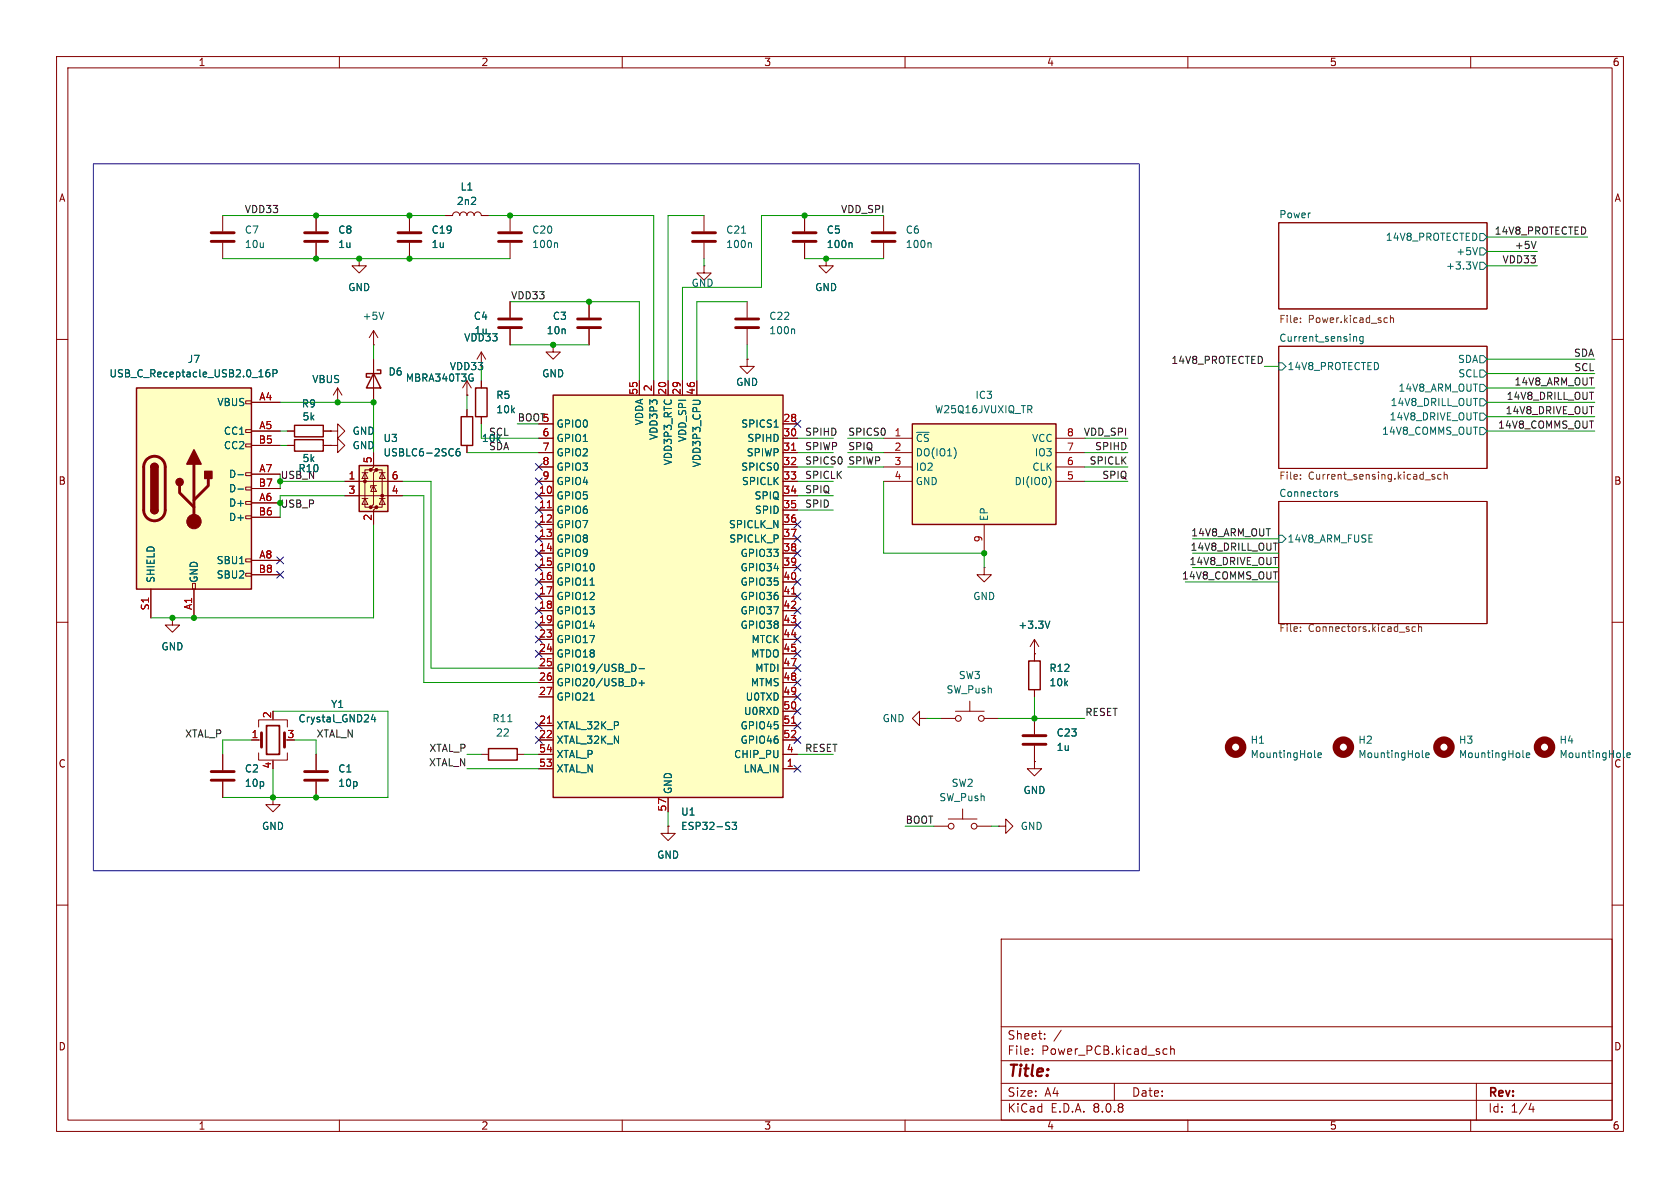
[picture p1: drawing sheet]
<svg xmlns="http://www.w3.org/2000/svg" width="297mm" height="210mm" viewBox="0 0 297 210" stroke-linecap="round" stroke-linejoin="round" font-family="sans-serif">
<g fill="none" stroke="#840000" stroke-width=".18">
<path d="M10 10h277v190h-277zM12 12h273v186h-273zM60 10v2M110 10v2M160 10v2M210 10v2M260 10v2M226.1 39.4h36.8v15.2h-36.8zM10 60h2M226.1 61.2h36.8v21.6h-36.8zM285 60h2M226.1 88.6h36.8v21.6h-36.8z"/>
<path d="M10 110h2M285 110h2M10 160h2M177 166h108v32h-108zM285 160h2M60 198v2M110 198v2M160 198v2M177 194.5h108M177 191.5h108M177 187.5h108M177 181.5h108"/>
<path d="M182.5 186.3v.1M182.5 185.5v.1M184.7 183.6v.1M184.7 182.8v.1M187.6 182.1l-1.3 2M197 191.5v3M205.9 185.4l.4 .1M206.3 186.3l-.4 .1M207 185.5l.2-.1 .3 .1 .1 .9M207 184.9v1.5M210 198v2M260 198v2"/>
<path d="M261 191.5v6.5M270.7 195l-.4 1.1h.9M271 195.6v1"/>
</g>
<g fill="none" stroke="#006464" stroke-width=".18">
<path d="M239.5 59.5l.3 .2v.6M241 59.6l-.4-.1-.2 .2 .1 .6h.5M241 59.5v1l-.3 .3-.3-.1M261.2 43.8l-.4 1.2M261.2 46.3l-.4 1.3M261.6 41.3h.7l.6 .6-.6 .6h-.7zM261.6 43.8h.7l.6 .7-.6 .6h-.7zM261.6 46.4h.7l.6 .6-.6 .6h-.7zM226.1 64.1h.6l.6 .7-.6 .6h-.6zM260.5 70.4h.7M261.6 62.9h.7l.6 .6-.6 .6h-.7zM261.6 65.4h.7l.6 .6-.6 .7h-.7z"/>
<path d="M261.6 67.9h.7l.6 .7-.6 .6h-.7zM261.6 70.5h.7l.6 .6-.6 .7h-.7zM261.6 73h.7l.6 .7-.6 .6h-.7zM261.6 75.6h.7l.6 .6-.6 .6h-.7zM226.1 94.6h.6l.6 .7-.6 .6h-.6zM236.4 87l-.3-.1-.1 .2v.2l.4 .1v.3h-.4"/>
</g>
<g fill="none" stroke="#725600" stroke-width=".18">
<path d="M229.9 56.2v.2M229.9 56.9v.1M245.1 56.2h.2M245.3 57h-.2M245.8 55.8v1.2M245.8 56.3l.2-.1h.3l.1 .8M229.9 83.9v.1M229.9 84.6v.1M253.6 83.9h-.3l-.2 .1 .1 .2 .4 .1v.4h-.5M254.8 83.9h-.4l-.2 .2 .1 .6h.5M255.3 84l.2-.1h.3l.1 .8M255.3 83.4v1.3"/>
<path d="M229.9 111.5v.1M229.9 110.8v.2M250.2 110.8h-.3l-.3 .2 .1 .6h.5M250.8 110.9l.2-.1h.3v.8M250.8 110.4v1.2"/>
</g>
<path d="M63.5 82.3h5.1v8.1h-5.1z" fill="#ffffc2"/>
<g fill="#840000" stroke="#840000" stroke-width=".18">
<circle cx="64.5" cy="85.1" r=".25"/>
<circle cx="65.5" cy="89.7" r=".25"/>
<circle cx="65.5" cy="83.1" r=".25"/>
<circle cx="66.5" cy="89.7" r=".25"/>
<circle cx="66.5" cy="83.1" r=".25"/>
<circle cx="67.6" cy="87.6" r=".25"/>
</g>
<g fill="none" stroke="#840000" stroke-width=".18">
<path d="M78.7 38.1h1.3a.64 .64 0 0 1 .6-.6 .64 .64 0 0 1 .7 .6 .64 .64 0 0 1 .6-.6 .64 .64 0 0 1 .6 .6 .64 .64 0 0 1 .7-.6 .64 .64 0 0 1 .6 .6 .64 .64 0 0 1 .7-.6 .64 .64 0 0 1 .6 .6h1.3M90.2 38.1v2.8M90.2 42.9v2.8M90.2 53.3v2.8M90.2 58.2v2.8M61 87.6h10.1M61 85.1h10.1M64 88.1h1M64 83.6h1M64.5 83.6l.5 1h-1zM64.5 88.1l.5 1.1h-1zM65.5 83.1h-1v6.6h1"/>
<path d="M66 85.9l.5 1h-1zM66 80v2.6l-.5 .5h1l-.5 .5v5.6l-.5 .5h1l-.5 .5v2.5M66.5 85.9h-1v.3M66.5 83.1h1.1v6.6h-1.1M67.1 88.1h1M67.1 83.6h1M67.6 88.1l.5 1.1h-1zM67.6 83.6l.5 1h-1zM174 100.3v1.3h1.3l-1.3 1.3-1.3-1.3h1.3M174 100.3h.1M182.9 115.6h.1M182.9 113v3.8"/>
<path d="M182.9 113l-.8 1.3M182.9 113l.7 1.3M166.4 127h2.5M168.9 125.7h5.1M171.4 124v1.7M174 127h2.5M182.9 134.6v1.3h1.2l-1.2 1.3-1.3-1.3h1.3M182.9 134.6h.1M182.9 121.9v1.3M182.9 127v2.8M182.9 131.8v2.8"/>
<circle cx="169.4" cy="127" r=".51"/>
<circle cx="173.5" cy="127" r=".51"/>
</g>
<path d="M63.5 82.3h5.1v8.1h-5.1zM181.9 116.8h2v5.1h-2z" fill="none" stroke="#840000" stroke-width=".25"/>
<path d="M98.4 42.9l.2 .2v.7M81.2 79.3l-.3 .1a.86 .86 0 0 0 0 1.2l.4-.1v-.5l-.2-.2h-.2l-.3 .2M185.6 109.8l-.4 1.3M251.4 133.7l.2 .2M252.1 133.5l.6-.1-.1-.3h-.4l-.1 .2v.6h.5M287 133.7l.2 .2M287.6 133.5l.6-.1v-.3h-.4l-.2 .2 .1 .6h.5" fill="none" stroke="#006464" stroke-width=".18"/>
<g fill="none" stroke="#840000" stroke-width="1.3">
<circle cx="237.5" cy="132.1" r="1.27"/>
<circle cx="273.1" cy="132.1" r="1.27"/>
</g>
<path d="M88.1 42.7h4.1M88.1 41.1h4.1M88.1 57.9h4.1M88.1 56.4h4.1M180.8 131.6h4.1M180.8 130h4.1" fill="none" stroke="#840000" stroke-width=".51"/>
<path d="M161.3 74.9h25.4v17.8h-25.4z" fill="#ffffc2"/>
<path d="M161.3 74.9h25.4v17.8h-25.4z" fill="none" stroke="#840000" stroke-width=".25"/>
<g fill="none" stroke="#840000" stroke-width=".18">
<path d="M156.2 38.1v2.8M156.2 42.9v2.8M156.2 77.5h5.1M186.7 77.5h5.1M156.2 80h5.1M156.2 82.6h5.1M156.2 85.1h5.1M174 92.7v5.1M186.7 80h5.1M186.7 82.6h5.1M186.7 85.1h5.1M165.1 146.1h2.5"/>
<path d="M167.6 144.8h5.1M170.2 143v1.8M172.7 146.1h2.6M176.5 146.1h1.3v-1.3l1.3 1.3-1.3 1.2v-1.2M176.5 146.1h.1"/>
<circle cx="168.1" cy="146.1" r=".51"/>
<circle cx="172.2" cy="146.1" r=".51"/>
</g>
<path d="M164.4 42.9l.2 .2v.7M169 79.7v.8M185.5 84.3a1.49 1.49 0 0 1 0 1.8" fill="none" stroke="#006464" stroke-width=".18"/>
<path d="M154.2 42.7h4M154.2 41.1h4" fill="none" stroke="#840000" stroke-width=".51"/>
<path d="M97.8 69.9h40.6v71.1h-40.6z" fill="#ffffc2"/>
<path d="M52.1 77.7h5v2.1h-5zM66 66l1.3 2.6h-2.5zM66.7 65.4h.6v.6h-2.5v.7h.6M97.8 69.9h40.6v71.1h-40.6z" fill="none" stroke="#840000" stroke-width=".25"/>
<g fill="none" stroke="#840000" stroke-width=".18">
<path d="M55.9 38.1v2.8M72.4 38.1v2.8M124.5 38.1v2.8M142.2 38.1v2.8M55.9 42.9v2.8M63.5 45.7v1.3h1.3l-1.3 1.3-1.3-1.3h1.3M63.5 45.7h.1M66 58.4l-.7 1.3M66 58.4v2.6M66 58.4l.8 1.3M72.4 42.9v2.8M104.1 53.3v2.8"/>
<path d="M104.1 58.2v2.8M124.5 47v1.3h1.2l-1.2 1.2-1.3-1.2h1.3M124.5 47h.1M124.5 42.9v2.8M132.1 53.3v2.8M132.1 58.2v2.8M142.2 42.9v2.8M146 45.7v1.3h1.3l-1.3 1.3-1.2-1.3h1.2M146 45.7h.1M50.8 78.7h1.3M57.1 78.7h1.3M66 61h.1"/>
<path d="M66 63.5v7.6M82.5 69.9h.1M82.5 67.3l-.7 1.3M82.5 67.3v2.6M82.5 67.3l.8 1.3M85.1 62.2l-.8 1.3M85.1 62.2v2.6M85.1 62.2l.8 1.3M95.2 74.9h2.6M95.2 77.5h2.6M97.8 61v1.2h-1.3l1.3 1.3 1.3-1.3h-1.3M97.8 61h.1"/>
<path d="M113 67.3v2.6M115.6 67.3v2.6M118.1 67.3v2.6M120.6 67.3v2.6M123.2 67.3v2.6M132.1 63.5v1.3h1.2l-1.2 1.2-1.3-1.2h1.3M132.1 63.5h.1M138.4 74.9h2.6M138.4 77.5h2.6M95.2 92.7h2.6M95.2 87.6h2.6M95.2 90.2h2.6"/>
<path d="M95.2 95.3h2.6M95.2 97.8h2.6M95.2 80h2.6M95.2 82.6h2.6M95.2 85.1h2.6M138.4 92.7h2.6M138.4 87.6h2.6M138.4 90.2h2.6M138.4 95.3h2.6M138.4 97.8h2.6M138.4 80h2.6M138.4 82.6h2.6"/>
<path d="M138.4 85.1h2.6M95.2 115.6h2.6M95.2 100.3h2.6M95.2 102.9h2.6M95.2 105.4h2.6M95.2 108h2.6M95.2 110.5h2.6M95.2 113h2.6M95.2 118.1h2.6M138.4 115.6h2.6M138.4 100.3h2.6M138.4 102.9h2.6"/>
<path d="M138.4 105.4h2.6M138.4 108h2.6M138.4 110.5h2.6M138.4 113h2.6M138.4 118.1h2.6M39.4 133.4v2.7M39.4 138.2v2.8M95.2 128.3h2.6M95.2 135.9h2.6M95.2 130.8h2.6M95.2 120.7h2.6M95.2 123.2h2.6"/>
<path d="M95.2 133.4h2.6M138.4 128.3h2.6M138.4 135.9h2.6M138.4 130.8h2.6M138.4 120.7h2.6M138.4 123.2h2.6M138.4 133.4h2.6M138.4 125.7h2.6M162.6 127v-1.3l-1.3 1.3 1.3 1.3v-1.3h1.2M163.8 127h.1M118.1 141v2.5"/>
</g>
<path d="M139.9 79.6h.8M96.8 89.8h.7M139.9 105h.8M96.8 127.9h.7M139.9 127.9h.8" fill="none" stroke="#a90000" stroke-width=".18"/>
<g fill="none" stroke="#006464" stroke-width=".18">
<path d="M67.9 55.2l-.5 1.3M131.1 41.2h.7M132.7 42.9l.2 .2v.7M140.3 58.2l.2 .1v.7M150.5 42.9l.1 .2v.7M83.4 66.8h.3l-.1 .5M136.9 75.5h.7M104.3 103.4h.8M112.2 117.5l.2 .5-.2 .6M113 118.2h.9M104.3 123.8h.8M113 120.7h.9"/>
<path d="M113.5 120.3v.9M232.4 133.7l.2 .2M233 133.5l.6-.1-.1-.3h-.3l-.2 .2 .1 .6h.4M269.2 133.7l.2 .2M269.8 133.5l.6-.1v-.3h-.4l-.2 .2 .1 .6h.5M129.4 145.4h.8l-.4 .4 .4 .2v.5l-.2 .1-.6-.1"/>
</g>
<g fill="none" stroke="#840000" stroke-width=".51">
<path d="M53.8 42.7h4.1M53.8 41.1h4.1M70.4 42.7h4M70.4 41.1h4M102.1 57.9h4.1M102.1 56.4h4.1M122.4 42.7h4.1M122.4 41.1h4.1M130 57.9h4.1M130 56.4h4.1M140.2 42.7h4.1M140.2 41.1h4.1"/>
<path d="M37.3 137.9h4.1M37.3 136.4h4.1"/>
</g>
<g fill="none" stroke="#840000" stroke-width="1.3">
<circle cx="218.4" cy="132.1" r="1.27"/>
<circle cx="255.3" cy="132.1" r="1.27"/>
</g>
<path d="M24.1 68.6h20.3v35.5h-20.3z" fill="#ffffc2"/>
<g fill="none" stroke="#840000" stroke-width=".18">
<path d="M39.4 38.1v2.8M55.9 38.1v2.8M72.4 38.1v2.8M78.7 38.1h1.3M85.1 38.1h1.3M142.2 38.1v2.8M39.4 42.9v2.8M55.9 42.9v2.8M63.5 45.7h.1M72.4 42.9v2.8M90.2 53.3v2.8M90.2 58.2v2.8"/>
<path d="M104.1 53.3v2.8M104.1 58.2v2.8M142.2 42.9v2.8M146 45.7h.1M43.4 78.5h1v.5h-1zM43.4 75.9h1v.6h-1zM43.4 70.9h1v.5h-1zM44.4 71.1h5.1M44.4 76.2h5.1M44.4 78.7h5.1M50.8 76.2h1.3M50.8 78.7h1.3"/>
<path d="M57.1 76.2h1.3M57.1 78.7h1.3M58.4 76.2h1.3v-1.3l1.3 1.3-1.3 1.3v-1.3M58.4 76.2h.1M58.4 78.7h1.3v-1.2l1.3 1.2-1.3 1.3v-1.3M58.4 78.7h.1M59.7 71.1h.1M59.7 68.6l-.8 1.3M59.7 68.6v2.5M59.7 68.6l.8 1.3M66 63.5v2.5M66 68.6v2.5"/>
<path d="M82.5 69.9h.1M82.5 72.4v1.3M82.5 78.7v1.3M85.1 67.3v1.3M85.1 73.7v1.2M95.2 74.9h2.6M95.2 77.5h2.6M97.8 61h.1M113 67.3v2.6M115.6 67.3v2.6M118.1 67.3v2.6M120.6 67.3v2.6"/>
<path d="M123.2 67.3v2.6M132.1 63.5h.1M138.4 74.9h2.6M138.4 77.5h2.6M43.4 98.8h1v.5h-1zM43.4 91.2h1v.5h-1zM43.4 88.6h1v.6h-1zM43.4 86.1h1v.5h-1zM43.4 83.6h1v.5h-1zM44.4 88.9h5.1M44.4 83.8h5.1M44.4 99.1h5.1"/>
<path d="M44.4 91.4h5.1M44.4 86.4h5.1M61 85.1h2.5M61 87.6h2.5M66 80v2.6M66 90.2v2.5M68.6 85.1h2.5M68.6 87.6h2.5M95.2 85.1h2.6M95.2 87.6h2.6M95.2 92.7h2.6M95.2 90.2h2.6"/>
<path d="M95.2 95.3h2.6M95.2 97.8h2.6M95.2 80h2.6M95.2 82.6h2.6M138.4 85.1h2.6M138.4 87.6h2.6M138.4 92.7h2.6M138.4 90.2h2.6M138.4 95.3h2.6M138.4 97.8h2.6M138.4 80h2.6M138.4 82.6h2.6"/>
<path d="M26.7 104.1v5.1M30.5 109.2v1.3h1.2l-1.2 1.3-1.3-1.3h1.3M30.5 109.2h.1M34 103.1h.5v1h-.5zM34.3 104.1v5.1M43.4 101.3h1v.6h-1zM44.4 101.6h5.1M95.2 115.6h2.6M95.2 100.3h2.6M95.2 102.9h2.6M95.2 105.4h2.6M95.2 108h2.6"/>
<path d="M95.2 110.5h2.6M95.2 113h2.6M95.2 118.1h2.6M138.4 115.6h2.6M138.4 100.3h2.6M138.4 102.9h2.6M138.4 105.4h2.6M138.4 108h2.6M138.4 110.5h2.6M138.4 113h2.6M138.4 118.1h2.6M182.9 115.6h.1"/>
<path d="M182.9 115.6v1.2M39.4 133.4v2.7M39.4 138.2v2.8M44.4 130.8h1.8M45.7 133.1v1.3h5.1v-1.3M45.7 128.5v-1.2h5.1v1.2M48.3 134.4v.2M55.9 133.4v2.7M55.9 138.2v2.8M85.1 133.4h1.3M91.4 133.4h1.3M95.2 133.4h2.6"/>
<path d="M95.2 130.8h2.6M95.2 128.3h2.6M95.2 135.9h2.6M95.2 120.7h2.6M95.2 123.2h2.6M138.4 133.4h2.6M138.4 130.8h2.6M138.4 128.3h2.6M138.4 135.9h2.6M138.4 120.7h2.6M138.4 123.2h2.6M138.4 125.7h2.6"/>
<path d="M182.9 134.6h.1M182.9 121.9v1.3M182.9 127v2.8M182.9 131.8v2.8M48.3 141v1.2h1.2l-1.2 1.3-1.3-1.3h1.3M48.3 141h.1M118.1 146.1v1.2h1.3l-1.3 1.3-1.3-1.3h1.3M118.1 146.1h.1M118.1 141v2.5"/>
</g>
<path d="M24.1 68.6h20.3v35.5h-20.3zM52.1 75.2h5v2h-5zM81.5 73.7h2.1v5h-2.1zM84.1 68.6h2v5.1h-2zM26.7 90.2a.64 .64 0 0 0 .6 .6 .64 .64 0 0 0 .6-.6M26.7 82.6a.64 .64 0 0 1 .6-.7 .64 .64 0 0 1 .6 .7M86.4 132.3h5v2.1h-5z" fill="none" stroke="#840000" stroke-width=".25"/>
<path d="M37.3 42.7h4.1M37.3 41.1h4.1M26 81.2a1.9 1.9 0 0 1 2-.4 1.9 1.9 0 0 1 1.2 1.8v7.6a1.91 1.91 0 0 1-1.9 1.9 1.91 1.91 0 0 1-1.9-1.9v-7.8l.2-.6zM31.7 85.9v1.2l2.6 2.6M34.3 82v10.2M36.8 84.6v1.3l-2.5 2.5M46.2 129.5v2.6M50.3 129.5v2.6M53.8 137.9h4.1M53.8 136.4h4.1" fill="none" stroke="#840000" stroke-width=".51"/>
<g fill="#840000" stroke="#840000" stroke-width=".25">
<path d="M26.7 90.2h1.2a.64 .64 0 0 1-.6 .6 .64 .64 0 0 1-.6-.6z"/>
<path d="M26.7 82.6h1.2v7.6h-1.2z"/>
<path d="M26.9 82.1a.64 .64 0 0 1 .6-.1 .64 .64 0 0 1 .4 .6h-1.2z"/>
<path d="M34.3 79.5l1.3 2.5h-2.6z"/>
<path d="M36.2 83.3h1.3v1.3h-1.3z"/>
<circle cx="31.7" cy="85.2" r=".63"/>
</g>
<circle cx="34.3" cy="92.2" r="1.27" fill="#840000" stroke="#840000" stroke-width=".18"/>
<g fill="none" stroke="#006464" stroke-width=".18">
<path d="M150.5 42.9l.1 .2v.7M47.6 65.3l-.4 .1a.86 .86 0 0 0 0 1.2l.5-.1v-.4l-.2-.3h-.3l-.2 .3M48.3 66h.6l.1-.2-.1-.3-.6-.2v1.3M81.2 79.3l-.3 .1a.86 .86 0 0 0 0 1.2l.4-.1v-.5l-.2-.2h-.2l-.3 .2M83.4 66.8h.3l-.1 .5M136.9 75.5h.7M42.1 83.9h.9M42.1 86.5h.9M104.3 103.4h.8M112.2 117.5l.2 .5-.2 .6M113 118.2h.9M185.6 109.8l-.4 1.3"/>
<path d="M65.9 126.3l-.3 .9h.8M66.3 126.8v.8M89.8 127.6h.7M104.3 123.8h.8M113 120.7h.9M113.5 120.3v.9M129.4 145.4h.8l-.4 .4 .4 .2v.5l-.2 .1-.6-.1"/>
</g>
<path d="M47.1 128.3h2.3v5.1h-2.3z" fill="none" stroke="#840000" stroke-width=".3"/>
<path d="M271.6 42.7l-.5 1.2M281 69.3h.7M225.1 96h.7" fill="none" stroke="#0f0f0f" stroke-width=".18"/>
<path d="M16.5 29h184.9v124.9h-184.9z" fill="none" stroke="#0000c2" stroke-width=".18"/>
<g fill="none" stroke="#009600" stroke-width=".18">
<path d="M39.4 38.1h39.3M86.4 38.1h29.2v29.2M124.5 38.1h-6.4v29.2M156.2 38.1h-21.6v12.7h-14v16.5M39.4 45.7h50.8M90.2 53.3h22.8v14M124.5 45.7v1.3M132.1 53.3h-8.9v14M142.2 45.7h14M262.9 47h8.9M262.9 44.5h8.9M262.9 41.9h17.8"/>
<path d="M49.5 76.2h1.3M49.5 71.1h16.5v8.9M49.5 78.7h1.3M66 61v2.5M82.5 69.9v2.5M85.1 64.8v2.5M85.1 74.9v2.6h10.1M90.2 61h13.9M91.4 74.9h3.8M132.1 61v2.5M141 77.5h6.3M149.9 77.5h6.3"/>
<path d="M191.8 77.5h7.6M223.5 64.8h2.6M262.9 76.2h19M262.9 68.6h19M262.9 66h19M262.9 73.7h19M262.9 63.5h19M262.9 71.1h19M61 85.1h-11.5v1.3M61 87.6h-11.5v3.8M66 92.7v16.5h-39.3M71.1 85.1h5.1v33h19"/>
<path d="M71.1 87.6h3.8v33.1h20.3M82.5 80h12.7M141 85.1h6.3M141 82.6h6.3M141 87.6h6.3M141 80h6.3M141 90.2h6.3M149.9 82.6h6.3M149.9 80h6.3M156.2 85.1v12.7h17.8v2.5M191.8 85.1h7.6M191.8 82.6h7.6"/>
<path d="M191.8 80h7.6M210.8 97.8h15.3M210.8 95.3h15.3M209.5 102.9h16.6M210.8 100.3h15.3M44.4 130.8h-5v2.6M48.3 125.7h20.3v15.3h-29.2M48.3 135.9v5.1M52.1 130.8h3.8v2.6M82.5 133.4h2.6M82.5 135.9h12.7M92.7 133.4h2.5"/>
<path d="M141 133.4h6.3M163.8 127h2.6M176.5 127h15.3M182.9 123.2v3.8M118.1 143.5v2.6M160 146.1h5.1M175.3 146.1h1.2"/>
</g>
<g fill="none" stroke="#000084" stroke-width=".18">
<path d="M140.4 74.3l1.2 1.2M141.6 74.3l-1.2 1.2M48.9 98.5l1.2 1.2M50.1 98.5l-1.2 1.2M94.6 87l1.3 1.2M94.6 89.6l1.3 1.2M94.6 92.1l1.3 1.2M94.6 94.6l1.3 1.3M94.6 97.2l1.3 1.2M94.6 99.7l1.3 1.2M94.6 84.5l1.3 1.2M94.6 81.9l1.3 1.3"/>
<path d="M95.9 87l-1.3 1.2M95.9 89.6l-1.3 1.2M95.9 92.1l-1.3 1.2M95.9 94.6l-1.3 1.3M95.9 97.2l-1.3 1.2M95.9 99.7l-1.3 1.2M95.9 84.5l-1.3 1.2M95.9 81.9l-1.3 1.3M140.4 94.6l1.2 1.3M140.4 99.7l1.2 1.2M140.4 97.2l1.2 1.2M140.4 92.1l1.2 1.2"/>
<path d="M141.6 94.6l-1.2 1.3M141.6 99.7l-1.2 1.2M141.6 97.2l-1.2 1.2M141.6 92.1l-1.2 1.2M48.9 101l1.2 1.2M50.1 101l-1.2 1.2M94.6 104.8l1.3 1.2M94.6 107.3l1.3 1.3M94.6 112.4l1.3 1.2M94.6 115l1.3 1.2M94.6 102.3l1.3 1.2M94.6 109.9l1.3 1.2"/>
<path d="M95.9 104.8l-1.3 1.2M95.9 107.3l-1.3 1.3M95.9 112.4l-1.3 1.2M95.9 115l-1.3 1.2M95.9 102.3l-1.3 1.2M95.9 109.9l-1.3 1.2M140.4 102.3l1.2 1.2M140.4 117.5l1.2 1.2M140.4 115l1.2 1.2M140.4 109.9l1.2 1.2M140.4 104.8l1.2 1.2M140.4 107.3l1.2 1.3"/>
<path d="M140.4 112.4l1.2 1.2M141.6 102.3l-1.2 1.2M141.6 117.5l-1.2 1.2M141.6 115l-1.2 1.2M141.6 109.9l-1.2 1.2M141.6 104.8l-1.2 1.2M141.6 107.3l-1.2 1.3M141.6 112.4l-1.2 1.2M94.6 127.7l1.3 1.2M94.6 130.2l1.3 1.2M95.9 127.7l-1.3 1.2M95.9 130.2l-1.3 1.2"/>
<path d="M140.4 120l1.2 1.3M140.4 135.3l1.2 1.2M140.4 125.1l1.2 1.2M140.4 127.7l1.2 1.2M140.4 130.2l1.2 1.2M140.4 122.6l1.2 1.2M141.6 120l-1.2 1.3M141.6 135.3l-1.2 1.2M141.6 125.1l-1.2 1.2M141.6 127.7l-1.2 1.2M141.6 130.2l-1.2 1.2M141.6 122.6l-1.2 1.2"/>
</g>
<path d="M139.9 79.6h.8M96.8 89.8h.7M139.9 105h.8M96.8 127.9h.7M139.9 127.9h.8" fill="none" stroke="#a90000" stroke-width=".18"/>
<g fill="#009600" stroke="#009600" stroke-width=".18">
<circle cx="30.5" cy="109.2" r=".46"/>
<circle cx="34.3" cy="109.2" r=".46"/>
<circle cx="55.9" cy="141" r=".46"/>
<circle cx="48.3" cy="141" r=".46"/>
<circle cx="182.9" cy="127" r=".46"/>
<circle cx="174" cy="97.8" r=".46"/>
<circle cx="146" cy="45.7" r=".46"/>
<circle cx="142.2" cy="38.1" r=".46"/>
<circle cx="72.4" cy="45.7" r=".46"/>
<circle cx="72.4" cy="38.1" r=".46"/>
<circle cx="90.2" cy="38.1" r=".46"/>
<circle cx="66" cy="71.1" r=".46"/>
<circle cx="59.7" cy="71.1" r=".46"/>
<circle cx="55.9" cy="38.1" r=".46"/>
<circle cx="63.5" cy="45.7" r=".46"/>
<circle cx="55.9" cy="45.7" r=".46"/>
<circle cx="97.8" cy="61" r=".46"/>
<circle cx="104.1" cy="53.3" r=".46"/>
</g>
<text font-size="2.8" fill="#840000" x="178" y="190.9">Title:</text>
<g font-size="2.1" fill="#840000">
<text x="178" y="184">Sheet:</text>
<text x="178" y="186.7">File:</text>
<text x="184.1" y="186.7">Power_PCB.kicad_sch</text>
<text x="178" y="196.9">KiCad</text>
<text x="178" y="194.1">Size:</text>
<text x="184.7" y="194.1">A4</text>
<text x="185.7" y="196.9">E.D.A.</text>
<text x="193.3" y="196.9">8.0.8</text>
<text x="200" y="194.1">Date:</text>
<text x="263" y="194.3">Rev:</text>
<text x="263" y="196.9">Id:</text>
<text x="267.1" y="196.9">1/4</text>
</g>
<g font-size="1.8" fill="#840000">
<text x="35" y="11.9">1</text>
<text x="85" y="11.9">2</text>
<text x="135" y="11.9">3</text>
<text x="185" y="11.9">4</text>
<text x="235" y="11.9">5</text>
<text x="285" y="11.9">6</text>
<text x="10.3" y="35.9">A</text>
<text x="285.3" y="35.9">A</text>
<text x="10.3" y="85.9">B</text>
<text x="285.3" y="85.9">B</text>
<text x="10.3" y="135.9">C</text>
<text x="10.3" y="185.9">D</text>
<text x="285.3" y="185.9">D</text>
<text x="35" y="199.9">1</text>
<text x="85" y="199.9">2</text>
<text x="135" y="199.9">3</text>
<text x="185" y="199.9">4</text>
<text x="235" y="199.9">5</text>
<text x="285" y="199.9">6</text>
</g>
<g font-size="1.8" fill="#006464">
<text x="81.3" y="33.9">L1</text>
<text x="43.2" y="41.5">C7</text>
<text x="59.7" y="41.5">C8</text>
<text x="76.2" y="41.5">C19</text>
<text x="80.7" y="36.4">2n2</text>
<text x="94" y="41.5">C20</text>
<text x="128.3" y="41.5">C21</text>
<text x="146.1" y="41.5">C5</text>
<text x="160" y="41.5">C6</text>
<text x="226.1" y="38.7">Power</text>
<text x="43.2" y="44">10u</text>
<text x="59.7" y="44">1u</text>
<text x="76.2" y="44">1u</text>
<text x="94" y="44">100n</text>
<text x="128.3" y="44">100n</text>
<text x="146.1" y="44">100n</text>
<text x="160" y="44">100n</text>
<text x="244.9" y="42.8">14V8_PROTECTED</text>
<text x="255.5" y="47.9">+3.3V</text>
<text x="257.4" y="45.3">+5V</text>
<text x="61.5" y="51.7">GND</text>
<text x="122.2" y="50.9">GND</text>
<text x="144" y="51.7">GND</text>
<text x="64" y="56.7">+5V</text>
<text x="83.7" y="56.7">C4</text>
<text x="83.8" y="59.3">1u</text>
<text x="96.5" y="59.3">10n</text>
<text x="97.6" y="56.7">C3</text>
<text x="135.9" y="59.3">100n</text>
<text x="135.9" y="56.7">C22</text>
<text x="33.1" y="64.4">J7</text>
<text x="79.4" y="65.6">VDD33</text>
<text x="82" y="60.6">VDD33</text>
<text x="226.1" y="60.5">Current_sensing</text>
<text x="227.5" y="65.6">14V8_PROTECTED</text>
<text x="257.7" y="64.4">SDA</text>
<text x="19.3" y="66.9">USB_C_Receptacle_USB2.0_16P</text>
<text x="38.3" y="72">VBUS</text>
<text x="55.1" y="67.9">VBUS</text>
<text x="68.6" y="66.6">D6</text>
<text x="71.6" y="67.7">MBRA340T3G</text>
<text x="87.6" y="70.7">R5</text>
<text x="95.8" y="66.9">GND</text>
<text x="130" y="68.4">GND</text>
<text x="172.3" y="70.7">IC3</text>
<text x="245.7" y="72">14V8_DRILL_OUT</text>
<text x="247.1" y="69.4">14V8_ARM_OUT</text>
<text x="257.7" y="66.9">SCL</text>
<text x="39.5" y="77.1">CC1</text>
<text x="53.3" y="72.2">R9</text>
<text x="53.4" y="74.5">5k</text>
<text x="62.2" y="77.1">GND</text>
<text x="87.6" y="73.3">10k</text>
<text x="98.3" y="75.8">GPIO0</text>
<text x="113.9" y="75.3" transform="rotate(-90 113.9 75.3)">VDDA</text>
<text x="116.4" y="77.9" transform="rotate(-90 116.4 77.9)">VDD3P3</text>
<text x="130.9" y="75.8">SPICS1</text>
<text x="165.2" y="73.3">W25Q16JVUXIQ_TR</text>
<text x="244.2" y="77.1">14V8_COMMS_OUT</text>
<text x="245.6" y="74.5">14V8_DRIVE_OUT</text>
<text x="39.5" y="79.6">CC2</text>
<text x="52.7" y="83.7">R10</text>
<text x="53.4" y="81.9">5k</text>
<text x="62.2" y="79.6">GND</text>
<text x="67.7" y="80.9">USBLC6-2SC6</text>
<text x="67.7" y="78.3">U3</text>
<text x="85.1" y="78.3">10k</text>
<text x="98.3" y="78.3">GPIO1</text>
<text x="98.3" y="80.9">GPIO2</text>
<text x="98.3" y="83.4">GPIO3</text>
<text x="119" y="82.4" transform="rotate(-90 119 82.4)">VDD3P3_RTC</text>
<text x="121.5" y="78.2" transform="rotate(-90 121.5 78.2)">VDD_SPI</text>
<text x="124.1" y="82.7" transform="rotate(-90 124.1 82.7)">VDD3P3_CPU</text>
<text x="130.9" y="83.4">SPICS0</text>
<text x="131.9" y="80.9">SPIWP</text>
<text x="132" y="78.3">SPIHD</text>
<text x="161.8" y="78.3">~{CS}</text>
<text x="161.8" y="80.9">DO(IO1)</text>
<text x="161.8" y="83.4">IO2</text>
<text x="182.4" y="78.3">VCC</text>
<text x="182.4" y="83.4">CLK</text>
<text x="182.8" y="80.9">IO3</text>
<text x="40.4" y="89.8">D+</text>
<text x="40.4" y="84.7">D-</text>
<text x="40.4" y="87.2">D-</text>
<text x="98.3" y="88.5">GPIO5</text>
<text x="98.3" y="86">GPIO4</text>
<text x="131.1" y="86">SPICLK</text>
<text x="133.3" y="88.5">SPIQ</text>
<text x="161.8" y="86">GND</text>
<text x="179.3" y="86">DI(IO0)</text>
<text x="226.1" y="87.9">Connectors</text>
<text x="40.4" y="92.3">D+</text>
<text x="98.3" y="91">GPIO6</text>
<text x="98.3" y="93.6">GPIO7</text>
<text x="128.8" y="93.6">SPICLK_N</text>
<text x="133.4" y="91">SPID</text>
<text x="174.9" y="92.2" transform="rotate(-90 174.9 92.2)">EP</text>
<text x="38.2" y="99.9">SBU1</text>
<text x="98.3" y="96.1">GPIO8</text>
<text x="98.3" y="98.7">GPIO9</text>
<text x="98.3" y="101.2">GPIO10</text>
<text x="128.8" y="96.1">SPICLK_P</text>
<text x="130.8" y="98.7">GPIO33</text>
<text x="130.8" y="101.2">GPIO34</text>
<text x="227.5" y="96.1">14V8_ARM_FUSE</text>
<text x="27.5" y="103.1" transform="rotate(-90 27.5 103.1)">SHIELD</text>
<text x="35.2" y="103.1" transform="rotate(-90 35.2 103.1)">GND</text>
<text x="38.2" y="102.5">SBU2</text>
<text x="98.3" y="103.7">GPIO11</text>
<text x="98.3" y="106.3">GPIO12</text>
<text x="130.8" y="103.7">GPIO35</text>
<text x="130.8" y="106.3">GPIO36</text>
<text x="172" y="106.3">GND</text>
<text x="98.3" y="108.8">GPIO13</text>
<text x="98.3" y="111.4">GPIO14</text>
<text x="98.3" y="113.9">GPIO17</text>
<text x="130.8" y="108.8">GPIO37</text>
<text x="130.8" y="111.4">GPIO38</text>
<text x="132.8" y="113.9">MTCK</text>
<text x="179.9" y="111.4">+3.3V</text>
<text x="28.4" y="115.2">GND</text>
<text x="98.3" y="116.4">GPIO18</text>
<text x="98.3" y="119">GPIO19/USB_D-</text>
<text x="132.7" y="116.4">MTDO</text>
<text x="133.4" y="119">MTDI</text>
<text x="185.4" y="119">R12</text>
<text x="58.4" y="125.4">Y1</text>
<text x="98.3" y="121.5">GPIO20/USB_D+</text>
<text x="98.3" y="124.1">GPIO21</text>
<text x="131.7" y="124.1">U0TXD</text>
<text x="132.6" y="121.5">MTMS</text>
<text x="167.2" y="122.8">SW_Push</text>
<text x="169.4" y="120.2">SW3</text>
<text x="185.4" y="121.5">10k</text>
<text x="52.7" y="127.9">Crystal_GND24</text>
<text x="87" y="127.9">R11</text>
<text x="87.6" y="130.4">22</text>
<text x="98.3" y="129.1">XTAL_32K_P</text>
<text x="98.3" y="131.7">XTAL_32K_N</text>
<text x="130.8" y="129.1">GPIO45</text>
<text x="130.8" y="131.7">GPIO46</text>
<text x="131.4" y="126.6">U0RXD</text>
<text x="155.9" y="127.9">GND</text>
<text x="186.7" y="130.4">C23</text>
<text x="221" y="131.7">H1</text>
<text x="240" y="131.7">H2</text>
<text x="257.8" y="131.7">H3</text>
<text x="275.6" y="131.7">H4</text>
<text x="43.2" y="136.8">C2</text>
<text x="59.7" y="136.8">C1</text>
<text x="98.3" y="136.8">XTAL_N</text>
<text x="98.3" y="134.2">XTAL_P</text>
<text x="129.7" y="134.2">CHIP_PU</text>
<text x="131.4" y="136.8">LNA_IN</text>
<text x="186.7" y="132.9">1u</text>
<text x="221" y="134.2">MountingHole</text>
<text x="240" y="134.2">MountingHole</text>
<text x="257.8" y="134.2">MountingHole</text>
<text x="275.6" y="134.2">MountingHole</text>
<text x="285.3" y="135.9">C</text>
<text x="43.2" y="139.3">10p</text>
<text x="59.7" y="139.3">10p</text>
<text x="119" y="140.5" transform="rotate(-90 119 140.5)">GND</text>
<text x="166" y="141.8">SW_Push</text>
<text x="168.1" y="139.3">SW2</text>
<text x="180.8" y="140.6">GND</text>
<text x="46.2" y="146.9">GND</text>
<text x="120.3" y="146.9">ESP32-S3</text>
<text x="120.3" y="144.4">U1</text>
<text x="180.3" y="146.9">GND</text>
<text x="116.1" y="152">GND</text>
</g>
<g font-size="1.8" fill="#0f0f0f">
<text x="43.2" y="37.8">VDD33</text>
<text x="148.6" y="37.8">VDD_SPI</text>
<text x="264.1" y="41.6">14V8_PROTECTED</text>
<text x="265.5" y="46.6">VDD33</text>
<text x="267.7" y="44.1">+5V</text>
<text x="90.3" y="53">VDD33</text>
<text x="207" y="64.4">14V8_PROTECTED</text>
<text x="278.2" y="63.2">SDA</text>
<text x="278.2" y="65.7">SCL</text>
<text x="266.3" y="70.8">14V8_DRILL_OUT</text>
<text x="267.6" y="68.2">14V8_ARM_OUT</text>
<text x="86.4" y="77.1">SCL</text>
<text x="91.4" y="74.6">BOOT5</text>
<text x="142.2" y="77.1">SPIHD</text>
<text x="149.9" y="77.1">SPICS0</text>
<text x="191.5" y="77.1">VDD_SPI</text>
<text x="264.7" y="75.9">14V8_COMMS_OUT</text>
<text x="266.1" y="73.3">14V8_DRIVE_OUT</text>
<text x="86.4" y="79.7">SDA</text>
<text x="142.2" y="82.2">SPICS0</text>
<text x="142.2" y="79.7">SPIWP</text>
<text x="149.9" y="82.2">SPIWP</text>
<text x="149.9" y="79.7">SPIQ</text>
<text x="192.5" y="82.2">SPICLK</text>
<text x="193.5" y="79.7">SPIHD</text>
<text x="142.2" y="87.3">SPIQ</text>
<text x="142.2" y="84.7">SPICLK</text>
<text x="142.2" y="89.8">SPID</text>
<text x="194.8" y="84.7">SPIQ</text>
<text x="210.5" y="94.9">14V8_ARM_OUT</text>
<text x="210.2" y="100">14V8_DRIVE_OUT</text>
<text x="210.4" y="97.4">14V8_DRILL_OUT</text>
<text x="208.9" y="102.5">14V8_COMMS_OUT</text>
<text x="32.6" y="130.5">XTAL_P</text>
<text x="55.9" y="130.5">XTAL_N</text>
<text x="191.8" y="126.7">RESET</text>
<text x="75.8" y="135.5">XTAL_N</text>
<text x="75.8" y="133">XTAL_P</text>
<text x="142.2" y="133">RESET</text>
<text x="160" y="145.7">BOOT</text>
</g>
<g font-size="1.8" fill="#725600">
<text x="226.1" y="57.4">File:</text>
<text x="231.3" y="57.4">Power.kicad_sch</text>
<text x="226.1" y="85.1">File:</text>
<text x="231.3" y="85.1">Current_sensing.kicad_sch</text>
<text x="226.1" y="112">File:</text>
<text x="231.3" y="112">Connectors.kicad_sch</text>
</g>
<g font-size="1.8" fill="#a90000">
<text x="45.7" y="70.9">A4</text>
<text x="112.8" y="69.9" transform="rotate(-90 112.8 69.9)">55</text>
<text x="115.3" y="69.3" transform="rotate(-90 115.3 69.3)">2</text>
<text x="117.9" y="69.9" transform="rotate(-90 117.9 69.9)">20</text>
<text x="120.4" y="69.9" transform="rotate(-90 120.4 69.9)">29</text>
<text x="122.9" y="69.9" transform="rotate(-90 122.9 69.9)">46</text>
<text x="45.7" y="75.9">A5</text>
<text x="95.8" y="77.2">6</text>
<text x="95.8" y="74.7">5</text>
<text x="138.4" y="74.7">28</text>
<text x="138.4" y="77.2">30</text>
<text x="158" y="77.2">1</text>
<text x="188.5" y="77.2">8</text>
<text x="45.6" y="78.5">B5</text>
<text x="45.7" y="83.6">A7</text>
<text x="65.8" y="82" transform="rotate(-90 65.8 82)">5</text>
<text x="95.8" y="79.8">7</text>
<text x="95.8" y="82.3">8</text>
<text x="138.4" y="79.8">31</text>
<text x="138.4" y="82.3">32</text>
<text x="158" y="79.8">2</text>
<text x="158" y="82.3">3</text>
<text x="188.5" y="82.3">6</text>
<text x="188.5" y="79.8">7</text>
<text x="45.6" y="86.1">B7</text>
<text x="45.7" y="88.6">A6</text>
<text x="61.5" y="84.8">1</text>
<text x="61.5" y="87.4">3</text>
<text x="69.1" y="87.4">4</text>
<text x="69.1" y="84.8">6</text>
<text x="95.2" y="87.4">10</text>
<text x="95.2" y="89.9">11</text>
<text x="95.8" y="84.8">9</text>
<text x="138.4" y="84.8">33</text>
<text x="138.4" y="87.4">34</text>
<text x="138.4" y="89.9">35</text>
<text x="158" y="84.8">4</text>
<text x="188.5" y="84.8">5</text>
<text x="45.6" y="91.2">B6</text>
<text x="65.8" y="92.1" transform="rotate(-90 65.8 92.1)">2</text>
<text x="95.2" y="92.5">12</text>
<text x="95.2" y="95">13</text>
<text x="138.4" y="92.5">36</text>
<text x="138.4" y="95">37</text>
<text x="173.7" y="96" transform="rotate(-90 173.7 96)">9</text>
<text x="45.6" y="101.3">B8</text>
<text x="45.7" y="98.8">A8</text>
<text x="95.2" y="97.5">14</text>
<text x="95.2" y="100.1">15</text>
<text x="138.4" y="97.5">38</text>
<text x="138.4" y="100.1">39</text>
<text x="26.4" y="108" transform="rotate(-90 26.4 108)">S1</text>
<text x="34" y="107.9" transform="rotate(-90 34 107.9)">A1</text>
<text x="95.2" y="102.6">16</text>
<text x="95.2" y="105.2">17</text>
<text x="95.2" y="107.7">18</text>
<text x="138.4" y="102.6">40</text>
<text x="138.4" y="105.2">41</text>
<text x="138.4" y="107.7">42</text>
<text x="95.2" y="110.2">19</text>
<text x="95.2" y="112.8">23</text>
<text x="138.4" y="110.2">43</text>
<text x="138.4" y="112.8">44</text>
<text x="95.2" y="115.3">24</text>
<text x="95.2" y="117.9">25</text>
<text x="138.4" y="115.3">45</text>
<text x="138.4" y="117.9">47</text>
<text x="95.2" y="120.4">26</text>
<text x="95.2" y="122.9">27</text>
<text x="138.4" y="120.4">48</text>
<text x="138.4" y="122.9">49</text>
<text x="138.4" y="125.5">50</text>
<text x="44.4" y="130.6">1</text>
<text x="48" y="127.1" transform="rotate(-90 48 127.1)">2</text>
<text x="50.7" y="130.6">3</text>
<text x="95.2" y="128">21</text>
<text x="95.2" y="130.6">22</text>
<text x="138.4" y="128">51</text>
<text x="138.4" y="130.6">52</text>
<text x="48" y="136" transform="rotate(-90 48 136)">4</text>
<text x="95.2" y="135.6">53</text>
<text x="95.2" y="133.1">54</text>
<text x="139" y="135.6">1</text>
<text x="139" y="133.1">4</text>
<text x="117.9" y="143.6" transform="rotate(-90 117.9 143.6)">57</text>
</g>
<g font-size="1.8" fill="#009600">
<text x="49.5" y="89.8">USB_P</text>
<text x="49.5" y="84.7">USB_N</text>
</g>
</svg>
